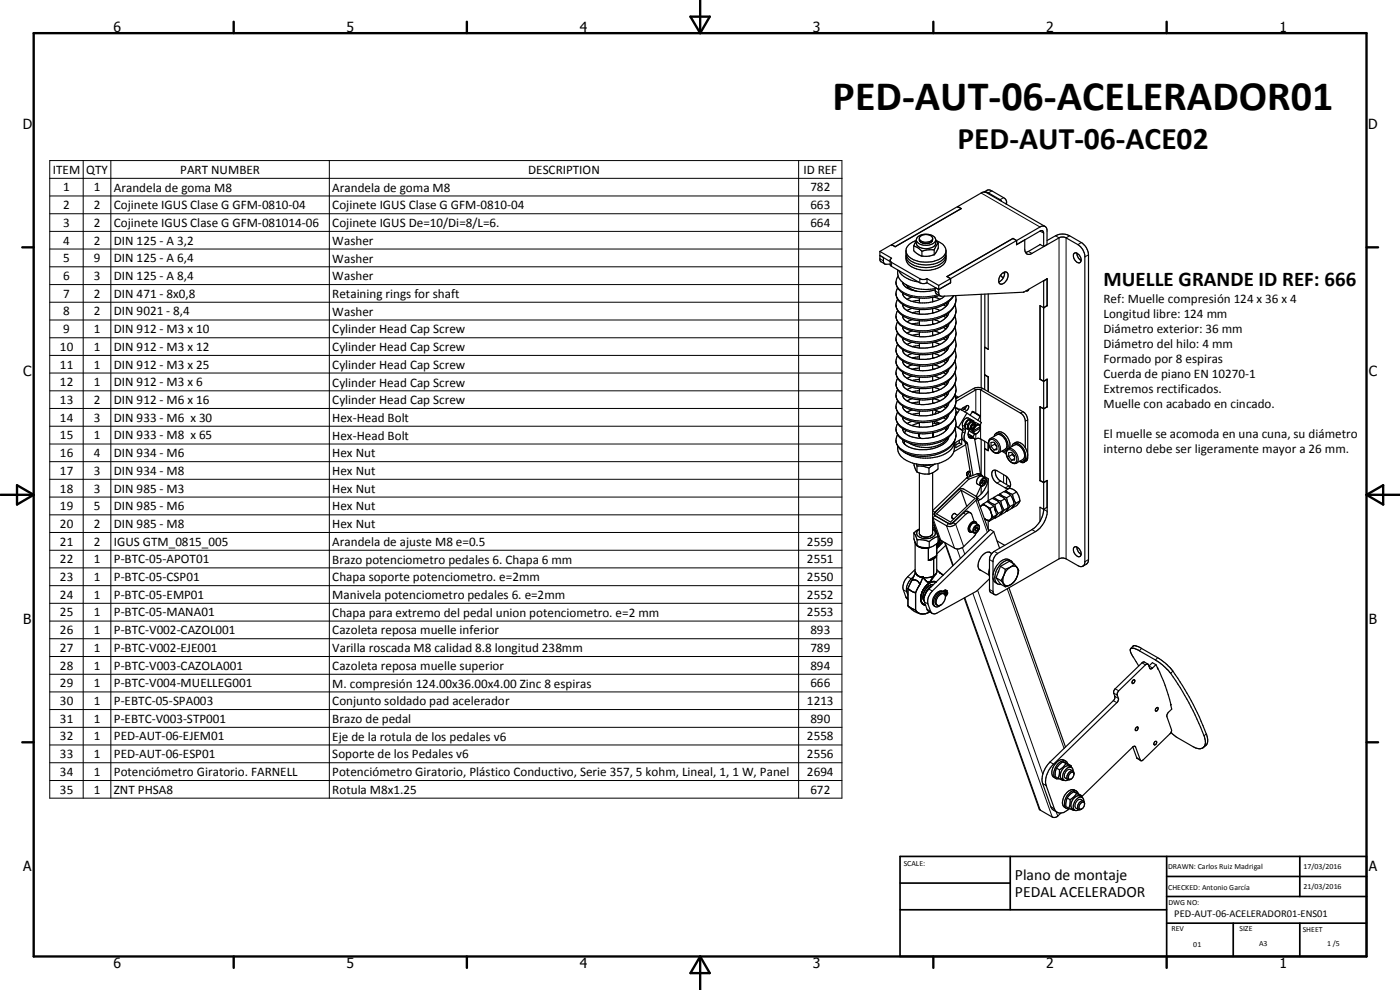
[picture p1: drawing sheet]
<svg xmlns="http://www.w3.org/2000/svg" width="420mm" height="297mm" viewBox="0 0 420 297" stroke-linecap="round" stroke-linejoin="round" font-family="sans-serif">
<g fill="none" stroke="#000" stroke-width=".35">
<path d="M295.3 57.6l1.3-.6 1.1 .3 4 2.3 .3 .7 .1 1M295.4 57.6l1.2 .3 3.5 2 .5 .5M264.1 75.4v2.7l1.4 1.1M264.1 75.4l3.5 2.1-.4 .4v1.6l.4 .4 8.7 5.1 1.1 .1 .8-.3M267.2 78.5l-3.1-1.8 1 .6v1.2l.3 .6 1.8 .1M267.2 78.3l.4 .4 8.7 5 1.1 .2 .8-.3M271.9 76.8a3.9 3.9 0 0 0 3.7 4.1 8.1 8.1 0 0 0 7.9-1.9l.4-1v-1.2M271.9 75.2a3.7 3.7 0 0 0 3.2 3.9 7.9 7.9 0 0 0 8.4-1.8l.4-.9v-1.2M271.9 76.5a3.3 3.3 0 0 0 3.1 3.4 8.2 8.2 0 0 0 8.5-1.8l.4-1v-.6M274.2 73.8l1.3 .5 1.2 1.1M274.2 73.8v1.4l1 .9 1.5 .7M275 71.9a2.07 2.07 0 0 0 2.1 2.6 3.4 3.4 0 0 0 3.7-1.3v-1.3"/>
<path d="M275 72.3l-.8 1.5M275 72.2a3.5 3.5 0 0 0-3.1 3.4 4.9 4.9 0 0 0 4.5 3 7.1 7.1 0 0 0 7.2-2.3 2.66 2.66 0 0 0-1.8-3.7l-1-.4M275.6 70.9a3.5 3.5 0 0 1 5.2 1 2.64 2.64 0 0 1-3.1 1.7 2.29 2.29 0 0 1-2.7-1.8zM276.7 75.4v1.4M279.9 71.5a1.35 1.35 0 0 1-1.5 1.6 2 2 0 0 1-2.5-1 1.84 1.84 0 0 1 2.7-1.7 1.03 1.03 0 0 1 1.1 .6 1.03 1.03 0 0 1-.3 1.3 2.64 2.64 0 0 1-3.5-.5M280.4 75v1.5M280.4 75h-2.3l-1.4 .4M280.4 76.5l-1.4 .3h-2.3M280.8 72.2l.8 .7M281.6 72.9a3.4 3.4 0 0 1-.5 2.5l-.7 1.1M281.6 72.9l-1.2 2.1M288.4 62.6l-19.7 11.4-1.1-.6"/>
<path d="M288.4 62.6l-1-.6-23.3 13.4M288.5 62.6l-1.1-.6 7.3-4.3h1l17.9 10.2M288.5 62.6l-19.9 11.4-1-.6M302.1 60.7l-.2 .5M304 71.5l-19.7 11.5M304 71.5l1.1 .7M304 71.5v.1M304 71.5l-19.8 11.5 1.1 .6M305.1 73.4l2.4-1.4v2.8a1.31 1.31 0 0 0 .7 1.4 1.31 1.31 0 0 0 1.5-.2l8.6-4.8h1.4l4.1 2.4a4.7 4.7 0 0 1 1.8 3.2v92l-.3 .8-.3 .3M305.1 72.2v1.2M305.1 73.4l7.4-4.2 .5 .1 .2 .6v4.1M305.1 72.2l-19.8 11.4"/>
<path d="M312.1 73.4l1.1 .6M312.2 73.4l-3.6 2-.8 .3M313.6 67.9l.4 .3 .2 .8v4.3l-1 .7M313.6 67.9h-1.2l-7.3 4.3M314.2 72.2l2.6-1.5a4.5 4.5 0 0 1 4.2 0l3.5 2.1a4.6 4.6 0 0 1 2.2 3.7v91.4l-.3 1.1-1.4 .9M322.4 76a1.8 1.8 0 0 1 2.1 2 .77 .77 0 0 1-.4 .8 .77 .77 0 0 1-.9-.1 2.12 2.12 0 0 1-.8-2.7zM323.2 75.9l.5 1.6 .8 .6M269.4 81a4.7 4.7 0 0 0 3.9 5 13.4 13.4 0 0 0 7.4 .6M269.4 86.4a3.8 3.8 0 0 0 2.4 5.4l2.9 .9 2.9 .2a10.7 10.7 0 0 0 8.7-4.2M269.4 89.8a3.5 3.5 0 0 0 1.9 5.1 10.9 10.9 0 0 0 4.6 1.4M269.4 93.2a3.7 3.7 0 0 0 2 5.2 13.3 13.3 0 0 0 8.9 .9M269.4 96.6a3.8 3.8 0 0 0 2.4 5.4l.8 .3a13.8 13.8 0 0 0 7.3 .5l.4-.1"/>
<path d="M269.4 99.9a3.7 3.7 0 0 0 2 5.3 12.7 12.7 0 0 0 8.9 .8M269.5 82.8a3.6 3.6 0 0 0 1.7 5.3M269.7 81.2a7.6 7.6 0 0 0 6 3.4M270.9 91.3a3.5 3.5 0 0 0 2.9 2.6M270.9 84.8l.4 .8 .9 .8M270.9 84.7v.1M270.9 87.9v.4M270.9 94.7a2.97 2.97 0 0 0 2.6 2.5h.3M270.9 98.1a3.1 3.1 0 0 0 2.9 2.5M270.9 88.3a3.4 3.4 0 0 0 2.4 2 11.5 11.5 0 0 0 10.2-1.5M271 84.8h-.1M271.2 88.1a13.4 13.4 0 0 0 10.7 .5"/>
<path d="M271.2 88.1l-.3 .2M271.2 91.5l-.3 .1M271.2 94.9l-.3 .1M271.2 98.3l-.3 .1M271.9 85.4a6.1 6.1 0 0 0 3.2 2M272.2 86.4l.6 .3a10.8 10.8 0 0 0 7 .5l.9-.2M272.6 86.1l-.4 .3M273.8 99.3l-1.6 .6M273.8 95.9l-1.6 .7M273.8 92.5l-1.6 .7M273.8 89.1l-1.6 .7M273.8 93.9l2.1 .3"/>
<path d="M274 87h-.2M275.9 89.5v1.3M275.9 92.8v1.4M275.9 96.3v1.3M275.9 99.6v1.4M275.9 90.1l-2.1 .3M275.9 93.5l-2.1 .4M275.9 96.9l-2.1 .3M278.2 83.6l3.5 2M278.2 84.8l3.5 2.1M278.2 83.6v1.2M279.9 89.2v1.4"/>
<path d="M279.9 92.6v1.3M279.9 96v1.3M279.9 99.4v1.3M279.9 90.3l.4 .2M279.9 93.7l.4 .2M279.9 97.2h.4M280.3 99.3l1.8 .6M280.3 95.9l1.8 .7M280.3 92.5l1.8 .7M280.3 89.1l1.8 .7M281.7 86.9l-1-.6 .1 1.6 1.3 .9M281.7 85.6l.1 2.7 .3 .5 .4 .1 24.7-1.2 7.1-4.1v8.1"/>
<path d="M283.2 91.5l.7 .4M283.2 94.9l.7 .4M283.2 98.3l.7 .4M283.9 91.1l.4 .4M283.9 97.8l.4 .5M283.9 94.4l.4 .5M284.3 83h.1M284.3 83l1 .6M284.3 94.9a8.6 8.6 0 0 1-5.6 2.6 11.9 11.9 0 0 1-4.7-.2l-.2-.1M284.3 91.5a9.2 9.2 0 0 1-6.6 2.8l-1.8-.1M284.8 97.2a6.5 6.5 0 0 1-5.5 3.6l-3.4 .2M284.8 93.8l-.5 1.1"/>
<path d="M284.8 90.4l-.5 1.1M285.3 83.6v1.2l-3.6 2.1M285.3 83.6l-3.6 2M286.6 91.5a5.3 5.3 0 0 1-3.1 6.6l-3.2 1.2M286.6 94.9a5.3 5.3 0 0 1-3.1 6.6l-3.2 1.2M286.6 98.3a5.4 5.4 0 0 1-3.1 6.6l-3.2 1.1M286.8 88.7a5.5 5.5 0 0 1-3.8 6.2 13.6 13.6 0 0 1-5.1 1.4h-2M294.5 88.3v28.1M295.6 88.3l-.1 24.1 1.1 .6v4.5M296.6 88.2v16.6l-1.1-.6M300.3 82.6l.8 .8M300.6 82.2a1.09 1.09 0 0 1 1.6-.5 1.09 1.09 0 0 1 .2 1.7 1.94 1.94 0 0 1-2.4 1.7 2.41 2.41 0 0 1 .6-2.9z"/>
<path d="M301.2 81.7l.3 .5M301.4 81.7l.1 .5M301.5 82.2a3 3 0 0 1-1.7 2.4M308.8 86.8l-.2 .4-.7 .1M313.1 84.2l.1 .1M313.2 92.3l-1.1-.6v22.1M313.2 84.3v60.4M314.2 83.7h.1M314.2 91.7h.1M314.2 91.7l-1 .6M314.2 83.7v8M314.2 83.7l-1 .6"/>
<path d="M314.3 91.7l-1.1 .6M269.4 103.3a3.8 3.8 0 0 0 2.4 5.5l1.2 .5a14.7 14.7 0 0 0 7.3 .2M269.4 106.7a3.4 3.4 0 0 0 1.4 4.8 12.6 12.6 0 0 0 9.5 1.3M269.4 110.1a3.7 3.7 0 0 0 2 5.3l2.1 .8 2.3 .4 3-.1 1.5-.3M269.4 113.5a3.8 3.8 0 0 0 2.4 5.4l1.2 .5a14.7 14.7 0 0 0 7.3 .2M269.4 116.9a3.7 3.7 0 0 0 2 5.2 12.5 12.5 0 0 0 8.9 .9M270.9 101.5a3.1 3.1 0 0 0 2.9 2.5M270.9 104.9a2.77 2.77 0 0 0 2.3 2.3l.6 .2M270.9 108.2a3.1 3.1 0 0 0 2.9 2.6M270.9 111.6a3.1 3.1 0 0 0 2.9 2.6M270.9 115.1a2.99 2.99 0 0 0 2.6 2.4l.3 .1M270.9 118.4a3.1 3.1 0 0 0 2.9 2.5"/>
<path d="M271.2 101.6l-.3 .2M271.2 105l-.3 .2M271.2 108.4l-.3 .2M271.2 111.8l-.3 .2M271.2 115.2l-.3 .2M271.2 118.6l-.3 .1M273.8 119.6l-1.6 .7M273.8 116.2l-1.6 .7M273.8 112.8l-1.6 .7M273.8 117.6l2.1 .4M273.8 109.5l-1.6 .6M273.8 114.2l2.1 .4"/>
<path d="M273.8 106l-1.6 .7M273.8 110.8l2.1 .4M273.8 102.7l-1.6 .6M273.8 104l2.1 .4M273.8 100.6l2.1 .4M275.9 103v1.4M275.9 106.4v1.4M275.9 109.8v1.4M275.9 113.2v1.4M275.9 116.6v1.4M275.9 119.9v1.4M275.9 100.2l-2.1 .4"/>
<path d="M275.9 103.7l-2.1 .3M275.9 107.1l-2.1 .3M275.9 110.4l-2.1 .4M275.9 113.8l-2.1 .4M275.9 117.2l-2.1 .4M279.9 102.7v1.4M279.9 106.2v1.3M279.9 109.5v1.4M279.9 112.9v1.4M279.9 116.3v1.3M279.9 119.7v1.3M279.9 103.9l.4 .1"/>
<path d="M279.9 100.5l.4 .1M279.9 117.5l.4 .1M279.9 107.3l.4 .1M279.9 110.7l.4 .1M279.9 114.1l.4 .1M280.1 119.7l-.2 .2M280.3 109.5l1.8 .6M280.3 119.6l1.8 .7M280.3 116.2l1.8 .7M280.3 112.8l1.8 .7M280.3 106l1.8 .7M280.3 102.7l1.8 .6"/>
<path d="M283.2 101.6l.7 .5M283.2 105l.7 .5M283.2 108.4l.7 .4M283.2 111.8l.7 .4M283.2 115.2l.7 .4M283.2 118.6l.7 .4M283.9 111.4l-1.7 .9-1.9 .5M283.9 114.8l-2.1 1-1.5 .4M283.9 118.2l.4 .4M283.9 114.8l.4 .4M283.9 111.4l.4 .4M283.9 108l.4 .4"/>
<path d="M283.9 104.6l.4 .4M283.9 101.2l.4 .4M284.3 118.6a9.9 9.9 0 0 1-8.4 2.7M284.3 108.4a10.1 10.1 0 0 1-8.4 2.8M284.3 111.8a9.2 9.2 0 0 1-6.6 2.8h-1.8M284.3 115.2a9.3 9.3 0 0 1-6.3 2.8h-2.1M284.3 105a9.4 9.4 0 0 1-6.3 2.8h-1.7l-2.5-.4M284.3 101.6a9.2 9.2 0 0 1-6.6 2.8h-1.8M284.8 117.5l-.5 1.1M284.8 100.5l-.5 1.1M284.8 107.3l-.5 1.1M284.8 110.7l-.5 1.1"/>
<path d="M284.8 114.1l-.5 1.1M284.8 103.9l-.5 1.1M286.6 101.6a5.3 5.3 0 0 1-3.1 6.6l-3.2 1.3M286.6 105a5.2 5.2 0 0 1-2.7 6.4M286.6 108.4a4.2 4.2 0 0 1 0 3.4M286.6 111.8a4.2 4.2 0 0 1 0 3.3M286.6 115.2a4.2 4.2 0 0 1 0 3.3M286.6 111.8a6.9 6.9 0 0 1-2.7 3M286.6 115.1a8.3 8.3 0 0 1-6.3 4.5M286.6 118.5l-1.3 2-1.4 1.1M286.6 118.6l.2 .7M286.6 118.6l1 .6"/>
<path d="M286.8 119.3v.4M286.8 119.3h.7M286.8 119.6l5.3-3 1.3-.4 1 .1 13.1 7.6 .6 .8 .3 1.3v11.4l-.3 .8-.8 .5M286.8 119.7l.1 .7M295.5 112.5v4.4M295.5 112.5l1.1 .7M295.6 104.2l1 .6M295.6 112.5h-.1M295.6 104.2h-.1M312.1 113.8l1.1 .6M312.2 113.7l1 .7M312.2 113.8h-.1"/>
<path d="M313.2 114.4l1.1-.7v8.4M313.2 114.4l1-.6v8.2M269.4 133.9a4.3 4.3 0 0 0 2.7 4.3 13.4 13.4 0 0 0 7.2 1.2M269.4 120.3a3.8 3.8 0 0 0 2.4 5.4l2.1 .7a14.5 14.5 0 0 0 6.4 0M269.4 123.7a3.8 3.8 0 0 0 2.4 5.4 13.4 13.4 0 0 0 11.7-.5M269.4 127a3.7 3.7 0 0 0 2 5.3M270.9 121.8a3 3 0 0 0 2.9 2.5M270.9 125.2a3.6 3.6 0 0 0 3.5 2.7l1.5 .2M270.9 128.6a3.5 3.5 0 0 0 2.9 2.5 11.2 11.2 0 0 0 10.2-2l.3-.4M270.9 132l.1 .6 .6 .7M271.2 122l-.3 .1M271.2 125.3l-.3 .2"/>
<path d="M271.2 128.7l-.3 .2M271.4 132.2l.2 1.1M271.9 129.1l-.4 .8M273.8 126.4l-1.6 .6M273.8 123l-1.6 .7M273.8 124.3l2.1 .4M273.8 120.9l2.1 .4M274.3 139.1l.2 1.2 .7 1.3M275 139.2l.2 .6M275.2 139.8v1.8M275.2 139.8l1.8 .1 1.8 .6M275.7 130.1v.8l.8 .7"/>
<path d="M275.9 123.4v1.3M275.9 126.7v1.4M275.9 130.1v1M275.9 127l-2.3 .7M275.9 120.6l-2.1 .3M275.9 124l-2.1 .3M276.8 139.4l2.1 .2M278.9 139.5v.1M279.3 139.4l-.4 .2M279.9 123.1v1.4M279.9 126.5v1.3M279.9 129.9v1.2"/>
<path d="M279.9 129.9l.3 .6-.3 .6M279.9 127l1.5 .4M279.9 120.9h.4M279.9 124.2l.4 .1M279.9 131.1l-.1 .1M280.3 126.4l1.8 .6M280.3 123l1.8 .7M280.5 126.4v.7M280.6 139.2l-1.8 1.3M281.1 123.2l-.5 1M281.2 126.7v.6M281.3 127.4l-2.3 .6-3.1 .1"/>
<path d="M281.5 139.1v1.6l-1.3 1-1.4 .5M281.6 123.9l-2.6 .7-3.1 .1M281.7 126.9l-.1 .4 .4-.3M281.9 123.6l-.2 .3M283.2 122l.7 .4M283.2 125.3l.7 .5M283.5 128.6l.4 .6M283.9 121.6l-1.7 .8-1.9 .6M283.9 128.3l-.4 .3M283.9 129.1h.1M283.9 128.3l.4 .4M283.9 124.9l.4 .4"/>
<path d="M283.9 121.5l.4 .5M284.2 131.6a8 8 0 0 1-8.2 2.5l-1.7-.5-1.3-.6M284.3 122l-.6 .3M284.3 125.3l-1.1 1.1-1.9 1M284.3 122l-1.3 1.2-1.4 .7M284.4 131.4v.6M284.8 120.9l-.5 1.1M284.8 131.1l-.2 .5a8.6 8.6 0 0 1-6.6 3.3l-3.6-.2-1.7-.6-1.1-.8M284.8 124.2l-.5 1.1M284.8 127.6l-.5 1.1M286.4 132.5a5.1 5.1 0 0 1-3.9 4.2 13 13 0 0 1-11.5-1.3M286.4 132.6v2a4.9 4.9 0 0 1-3.8 4.1l-3.3 .7"/>
<path d="M286.6 128.7a5.3 5.3 0 0 1-3.1 6.6 13.8 13.8 0 0 1-9.6 1.3 5.3 5.3 0 0 1-5-4.6l.5-1.6M286.6 122a5.1 5.1 0 0 1-2.7 6.3M286.6 125.3l.3 1.5-.1 1.1M286.7 122.5h.5l.5 .4M286.8 128.1l-.1 1.1M286.8 127.9a8 8 0 0 1-6.9 5.4 12.2 12.2 0 0 1-8.5-1M286.8 132.7l1.8-1v1.6l-1.8 1zM286.8 127.8l.8 .5M286.8 127.9l2.2 1.4M286.9 120.4l6-3.4 1-.2 12.6 7.3 .9 1 .3 1.3v8M286.9 120.4a7 7 0 0 1-5.6 5.7l-1 .3M286.9 123.7h.5"/>
<path d="M287 122.5l.9 .5M287.6 128.3l1.4 .9M287.9 132.1v.8M287.9 132.9l.7 .4M287.9 132.9l-1.1 .6M288.5 123a2.43 2.43 0 0 1 1.6-1.2h.5v.7l-.3 .6-.8 .5M288.9 129.3a2.19 2.19 0 0 0 1 3.3M289.3 122.2v.6M289.4 132.2l.3 .7 1.7 10M289.8 133.4l-3.5 2.1M289.8 127.1v.2a1.13 1.13 0 0 0 .4 1.4M289.8 127.1l.5 .3"/>
<path d="M290 121.8l-.5 .9-.8 .4M290.2 124l4.3 2.8-.4 .8M290.2 124l-2.1-1.3-1.4 2.3M290.2 124l-2.6 4.3M290.2 128.7l1 .1M290.3 127.4l-.1 1.3M290.5 130.3l1.5 .8M290.6 130.2a1.09 1.09 0 0 0 .3 1.1 1.09 1.09 0 0 0 1.2 .1l.5 .6 1.7 10.4M290.6 130.2l1.4 .9M290.7 131.1l.7-.1 .9 .5M290.8 125.9l1.5 .5M290.8 125.9l-1 1.2"/>
<path d="M290.8 125.9l.5 .3M291 128.9l-.4 1.3M291.2 124.6l.7-1.2 2.3 1.4-.8 1.3M291.2 129.5l1.1 .7M291.3 126.2l1 .2M291.3 126.2l-1 1.2M291.3 125.9l-.8-.5a2.12 2.12 0 0 0-1.5 3.1l-.1 .8M291.5 126a1.3 1.3 0 0 0-1.9 1.2l-.1 .3a6.6 6.6 0 0 1-.2 3.5 2.46 2.46 0 0 0 1.1 2.1l1.6 9.5M291.7 127.7l.4-.3a.58 .58 0 0 1 .2 .7 .58 .58 0 0 1-.7 .3zM291.7 129.5l.3 .1M291.7 127.6a.41 .41 0 0 1 .6-.3 .41 .41 0 0 1 .2 .6l-.5 .7-.4 .1-.1-.4zM292 129.6h.2"/>
<path d="M292 129.2h.2M292 129.2l-.3-.1v.4M292 129.6l.6 .6M292 128.4l-.1 .1M292.1 128.8l-.1 .4M292.2 129.6l.4 .6 .6-.2M292.2 129.2l-.5 .3M292.3 126.4v.4M292.4 128.5l-.2 .7M292.5 128.4l-.4 .4M292.5 130.2l-.5 .9M292.6 131.9a1.44 1.44 0 0 1 1.7-.2l2.4 1.4"/>
<path d="M292.6 127l-.6-.3a1.31 1.31 0 0 0-1.1 2l.5 .2M292.8 127.8a.6 .6 0 0 0-.3-.9 .6 .6 0 0 0-.8 .4 1.09 1.09 0 0 0-.2 1.7l.6-.2M292.8 127.8l-.3 .6M292.9 126.8l1 .6M292.9 130.2h-.3M293.2 130l-.2 .1M294 128.2l.2 .2M294.1 127.6l.1 .4M294.1 127.6l-.5-.3-.8 .5M294.2 127.8l-.2-.2h-.6l-.8 .6M294.2 127.9v.1M294.2 128.4l-2 1.2"/>
<path d="M294.2 128l-2 1.2M294.2 128.4l-.2 .8-.8 .8M294.5 131.8v10.7M295.5 132.4v2.1l1.1 .7M295.5 134.7v8.3l1.1 .6v6.6M295.6 134.6l-.1 .1M296.6 133v2.3l-1.1-.6M297.1 131.7l2.1-1.2a2.65 2.65 0 0 1 2.9 2.6l-.1 1.4-2.2 1.4a2.03 2.03 0 0 1-2.5-1.2l-.6-1.7v-.8zM297.4 133.9v-1.1l.9-.1 .9 1.1v1.1l-.9 .1M297.4 133.9l.9 1.1M298.5 133.3l.7 .8M298.5 133.3l-1.1 .6"/>
<path d="M298.5 133v.3M298.9 130a2.54 2.54 0 0 1 3 1.7 3.8 3.8 0 0 1 .4 3.1M298.9 130l-.5 .9M298.9 130a2.34 2.34 0 0 1 3.5 1.3l.7 1.5-.2 1.6M299.2 134.5l-.9 .5M300.7 135.4l1.3 .7M302.1 135.1l-.7 .3-.5-.1M302.2 135l-.2 .2M302.3 134.8l2.2-1.3a2.61 2.61 0 0 1 2.9 2.3 1.79 1.79 0 0 1-.4 2l-1.9 1.1a1.55 1.55 0 0 1-1.8-.3 2.84 2.84 0 0 1-1-3.8zM302.7 137v-1.2l.9-.1 .9 1.1v1.2l-.9 .1M302.7 137l.9 1.1M303.6 134a1.45 1.45 0 0 1 1.3-1.1 1.45 1.45 0 0 1 1.5 .8 3.4 3.4 0 0 1 1 4.5l-.7 .2-.6-.1"/>
<path d="M303.8 136.4l.7 .8M303.8 136.4l-1.1 .6M303.9 136l-.1 .4M304.2 133.1a2.15 2.15 0 0 1 3.3 .9 2.83 2.83 0 0 1 .3 4l-.6 .3M304.5 137.6l-.9 .5M306 138.4l.7 .4 .6-.1M307.7 138l-.4 .7M312.1 122v22.2M312.2 122.1h.1M312.2 122.1l1 .6M314.2 122l.1 .1M314.2 122l-1 .6"/>
<path d="M314.3 122.1l-1.1 .6M274.3 159.9l.9 2.1M274.3 159.9v1.8l.3 1M275.2 141.6l2.2 .6h1.4M275.9 158.8a1.28 1.28 0 0 0-.8 1.4 1.28 1.28 0 0 0 1.1 1.1 3.5 3.5 0 0 0 4.5-1l-.1-.9-.7-.6M275.9 141.9v18.3a2.47 2.47 0 0 0 4 0v-.2M275.9 158.7l-1.6 1.2M278.8 140.5v1.7M279.9 156.2l2 5.5M279.9 155.4h.1M279.9 141.9v18.1M279.9 158.2l.5 .3"/>
<path d="M279.9 158.7l.9 .6 .7 1.7M279.9 155.4l4.1 2.3a2.32 2.32 0 0 0 2.8-.4l3-3a1.05 1.05 0 0 1 1.8 0l.7 2.1M280.1 156.7l-.2 .1M280.4 157.4l-.5 .4M280.4 157.6v1.2M280.5 154.5l.1 .2M280.8 153.6l7.2-6.9h1.2l3.9 2.4-.2 1-7.2 6.9h-1.2l-3.6-2.1-.4-.5zM281 154.2l7.4-7.1 4.2 2.4-7.3 7.1zM285.7 155.4l.6 .3M286.5 154.1l.9 .5M286.7 154.2l-.1-.1a.86 .86 0 0 0-.8 .5 .86 .86 0 0 0 .2 .9M288.4 147.1l1.7 4.8"/>
<path d="M290.1 143.4l.7 .4M290.1 143.4l-10.2 9.8M290.1 142.1v.6l.3 .1M290.1 142l.6-.6 .5 .1-.7 .9v.8M290.6 141.5l-.5 .4v.3M290.8 143.8l-10.2 9.9-.3 .6 .3 .4M291.2 142.3h.1M291.2 142.3l-.3 .7M291.3 153.9l-.7-.4h-.8l-3.7 3.3-.8 .4-.6-.1-4.1-2.4M292.3 156.4a2.21 2.21 0 0 0-1.4 3.2h.2M292.3 156.4l.4 .1M292.7 159l.4 .3"/>
<path d="M292.7 159h-.1M293 159.8l-.8 1.3-3 2.9a2.32 2.32 0 0 1-2.7 .5l-4.4-2.5M293 158.2l.1 .2M293.1 158.4l.4 .2M293.1 158.4l-.4 .6M293.1 149.2l3.6 10.1M293.2 157.2a.87 .87 0 0 0-.8-.7 .87 .87 0 0 0-.9 .6 1.54 1.54 0 0 0-.1 2.6l.4-.1M293.5 158.6l-.1-.5-.5 .1-.3 .7 .1 .4h.4M293.5 158.6l-.4 .7M294.4 145.8l-1.4 3.1M294.4 151.8l-.2 .3M294.4 145.8l-1-.6a1.57 1.57 0 0 1 1.3-2.3l1 .5a1.55 1.55 0 0 1-1.2 2.4"/>
<path d="M294.4 145.8h.1M294.5 145.8v2.4M294.6 151.7l-.2 .1M294.6 151.7h1.2M294.7 142.6h-.7l-3.2 1.2M294.7 142.6l-1.3-.5-3.3 1.3M294.7 142.6l.4 .4M294.9 144.8l.4 .2M294.9 144.8l-.3 .1M295.2 151.1l1.1 1M295.2 151.1l-.6 .6M295.2 151.1l1-.6 2.1 1.4"/>
<path d="M295.4 155.6l.3 .1M295.4 155.5l.2 .2M295.6 144.4l-.3 .6M295.6 144.4l-.3-.4-.5 .3-.2 .6 .2 .4 .5-.3M295.6 144.4l-.4-.3-.3 .7M295.7 155.7l1.2 .7M295.8 151.7l.2 .2M296.3 152.1l.9 .4M296.3 152.1l.7 .8 .5 1M296.5 150.2l.9 .7 1.2 .5M296.5 150.2l-.2 .3M296.5 150.2l1.3-.7 1.4 .7 .6 .5"/>
<path d="M296.6 147.4l-1.3 1.7-1.8 1.2M296.6 156.3v2.5M296.6 143.8a8.2 8.2 0 0 1-3.4 5.5M297.2 152.5l.3 1.4M297.5 153.9l.1 .7-.1 1.1M297.5 155.7l-.6 .7M297.5 153.9l.6 1.2M297.5 155.7a1.13 1.13 0 0 1-1.8 0M297.9 141.3l1.1-.2 2.7 1.6a2.91 2.91 0 0 1 1.3 3.6l-.6 .3-.7-.2-2.5-1.5a3 3 0 0 1-1.3-3.6zM298.1 155.1l-.6 .6M298.2 159.5l-18.4 17.8a4.2 4.2 0 0 0-1.3 3.9l.8 2.2a1.22 1.22 0 0 0 1.9 .5l11.9-6.6 3.9-3.6M298.2 159.5l-1-.6-18.4 17.8a4.4 4.4 0 0 0-1.4 3.9l.9 2.4 1.5 1"/>
<path d="M298.2 159.5l1.8 5M298.3 155.4l.3 .1M298.3 151.9l-1.1 .6M298.3 151.9l.8 2.6M298.3 149.2l1.1 .8 .9 .4M298.3 149.2l1.2-.7 1.4 .6 .7 .6M298.3 149.2l-.3 .4M298.6 152.7l.1 .5M298.6 151.4l.3 1.4 .7 1.3M298.6 152.9l.1 .3M298.7 153.2l.1 .2M298.8 141.1a3.1 3.1 0 0 0 1.5 3.2l2.9 1.7"/>
<path d="M299.1 154.5l-1.1 1.2-1.1 .7M299.1 154.5l-1 .6M299.6 154.1l-1 1.4M299.8 150.7l.8 1.5 .2 1.1M299.8 150.7l-1.2 .7M300 148.2l1.3-.7 .9 .3 1.1 .8M300 148.2l2.1 1.2M300 148.2l-.2 .4M300.1 154.4l.2 .1M300.3 150.4l.4 1.4 .7 1.2M300.8 153.3l-1 1.5-1.2 .7M300.8 153.3l-1.2 .8"/>
<path d="M301.4 153l-1.1 1.5M301.6 149.7l.7 1.5 .3 1.1M301.6 149.7l-1.3 .7M301.8 147.2l.7 .5 1.4 .6M301.8 147.2l-.3 .4M301.8 147.2l1.3-.7 1.1 .4 .9 .7M301.9 153.4l.2 .1M302.1 143v2.4M302.1 149.4l.2 1.1 .8 1.5M302.6 152.3l-1 1.5-1.3 .7M302.6 152.3l-1.2 .7M303.1 152l-1 1.5"/>
<path d="M303.3 148.6l.8 1.6 .2 1.1M303.3 148.6l-1.2 .8M303.7 152.4h.2M303.9 148.3l.2 1.1 .8 1.6M304.3 151.3l-.2 .5a3.6 3.6 0 0 1-2 1.7M304.3 151.3l-1.2 .7M304.9 151l-1 1.4M305.1 147.6l.7 1.2 .3 1.5M305.1 147.6l-1.2 .7M306.1 150.3l-1.2 .7M306.1 150.3l-1 1.4-1.2 .7M312.1 144.2l1.1 .6"/>
<path d="M312.2 144.1l1 .6M312.2 144.2h-.1M313.2 144.7l1.1-.6v9.7a7.8 7.8 0 0 1-3.5 5.7l-11.4 6.5a3.6 3.6 0 0 0-1.4 2.2v4.3M313.2 153.2a7.8 7.8 0 0 1-3.5 5.7l-11.3 6.5-.9 1-.5 1.5v9.2l.2 .6 1.2 .7M313.2 144.8v8.6M314.2 144.2h.1M314.2 144.2v8l-1 .6-1.1-.6v4.2M314.2 144.2l-1 .6M272.5 176.6l2.3 1.3M272.5 176.6v5.1M273.8 174a1.92 1.92 0 0 1 2.3 1.3M273.8 174l-1.3 2.6"/>
<path d="M274.3 172.9a4.5 4.5 0 0 0-1.8 5.7M274.6 170.9l-2.2 2.2a4.1 4.1 0 0 0-1.3 3.9l.8 2.3 .6 .5M274.6 162.7l.6 1M274.6 162.7l.1 9.1M274.8 177.9v5.1M274.9 172.2l-.1-.5-1 2.3M274.9 172.2l.8 .7M274.9 172.2l.3 .3M274.9 172.2l.2 .2M275.2 162h1.9l1.8 .5M275.2 163.7a6.6 6.6 0 0 0 3.7 .6M275.2 162v1.7"/>
<path d="M275.3 163.7a4.2 4.2 0 0 0 3.3 .8M275.3 172.6l.4 .3M275.3 172.6l1.4 .6M275.7 172.9l1 .3M276.1 175.3l-1.3 2.6M276.2 173.1l.5 .1M276.3 180l.2 .6 .5 .7M276.3 179.2v.8M276.3 180l.1 .3M276.3 179.7l.2 .8M276.3 179.5l.1 .4M276.3 179.5h.1"/>
<path d="M276.4 178.8l-.1 .4M276.4 178.7l-.1 .8M276.5 178.5l-.2 .8M276.6 177.9l.2-.4-.5 1.7M277 179.2h.4M277 179.2l.1 .7M277 178.9v.4M277 179.5l.4 .8-.3-.4M277 177l-.6 1.7M277.1 173l-.4 .2M277.1 173v.3M277.1 173.3l1.2 1.3h.7"/>
<path d="M277.1 173l-1 2.3M277.2 176.8l-.8 1.9M277.5 176.3l-.5 .7M277.6 177.2l-.6 2M278 176.5l-.9 1.6-.1 .7M278.1 175.6l.3-.3-1.4 1.8M278.1 175.6l-.7 .8M278.6 164.5v3.6M278.7 175l-.5 .5M278.9 162.5v1.8M279 164.3l-.4 .2M279.3 175.5l-.8 .5-.8 1"/>
<path d="M279.3 175.5l-1.1 .7M279.4 168l-.8 .1M279.6 175.9a4 4 0 0 0-2 2.7M279.8 174.5l-1.1 .5M280 174.5l-1 .4-1 .8M280 174.5h.3M280 174.5l-1.2 .5M280.1 167.7l-1.5 .4M280.1 174.5l.9 .1M280.2 175.4l-.9 .1M280.2 172.8l-1.4 .5h-1.7M280.2 172.8l-1.2 1.8"/>
<path d="M280.2 174.5l-1.2 .3M280.3 172.7h.1M280.3 174.5l.5 .2zM280.4 174.5l.6 .1M280.6 167.4l-1 .5M280.9 172.2l-1.9 2.4M280.9 172.2l-.7 .6M280.9 174.6h.1M281.1 166.8l-.9 .8v5.2M281.1 163.2v3.6M281.1 166.8l-.3 .4M281.1 166.8l-2.5 1.3"/>
<path d="M281.1 170.9l.9 1 1 .7M281.1 163.1v8.6l-.2 .5M281.2 163.1l-1.3 .9-1 .3M281.4 160.4v.2M281.4 162.9v1.4M281.5 161l-1 .3-1.6 1.2M281.5 161v1.8l-.3 .3M281.6 171.4l1.4 1.1M281.9 161.7l.1 .1M281.9 161.7l-.4 1.4 .1 1M282 161.8l-.2 2.2M282 161.8l.1 .2"/>
<path d="M282.1 162l-.2 1.8M282.5 162.2l-.2 1.3M282.7 162.3l-.1 .9M283.2 162.6l-2.1 2M283.2 177.6a1.87 1.87 0 0 0-2.8 1.1 2.3 2.3 0 0 0 .2 3.3M283.3 178.2a1.95 1.95 0 0 0-2.6 1.9v1l.6 .5M283.4 178.2a2.22 2.22 0 0 0-2.5 2.5l.1 .5a1.16 1.16 0 0 0 2-.3 2.39 2.39 0 0 0 .5-2.5M283.4 178.2l.1 .2M283.5 162.8l2.5 7M283.6 178.5h.1M283.7 177.6l.2 .1M283.7 177.6l-.3 .6"/>
<path d="M283.8 163.7l-2.7 2.5M283.8 177.9l-.3 .5M283.8 177.9l.2 .2M283.8 177.6l.1 .1M284 178.1l-.1 .4-.4-.1M284.2 177.2l-.5-.2-.7 .5M284.2 177.2h-.4l-.5 .4a2.51 2.51 0 0 0-3 2.2 1.41 1.41 0 0 0 1.1 2.3l1.1-.7M284.2 177.2l-.3 .5M284.4 177.7l-.1 .6-.6 .7M284.4 177.7l-.3-.1-.3 .3M284.4 177.7l-.4 .4M289.4 179.5l22.5 63.2 4.1 2.5h1l1.4-1.2"/>
<path d="M293.9 170.9l2.9 1.7M296.9 165.7l.7 .4M297 170.6l-.3 1.1 .3 1.2M297.5 166a2.1 2.1 0 0 0-3 1 3.3 3.3 0 0 0-.5 4l.5 .2M298 173.6l.1 .3a1.88 1.88 0 0 0 1.3 1.3M298.9 173.4l1.4 1.9 1.4 .8M298.9 173.4l1.5 .8M299.2 162.3l2.3 1.3M299.8 171.3l-.3 .4M300.3 169.9l1.4 .9M300.3 169.9l-1.4 3.5M300.4 174.2l.9 1.1"/>
<path d="M301.3 172.6l-.4 1.5 .4 1.2M301.3 175.3l.4 .8M301.3 172.6l-.9 1.6M301.7 170.8l-.4 1.8M302.8 176.4l17 47.8M303.3 170.1l-1.2 1.1-.8 1.4M303.3 170.1l-1.6 .7M303.3 175.4l-1.6 .7M303.4 168.3a2.33 2.33 0 0 0-3.4 .4 6.2 6.2 0 0 0-2 4.9M303.6 170l.8-.2 .7 .3M303.6 170l-.3 .1M303.9 175a1.6 1.6 0 0 1-2.6 .3"/>
<path d="M304 169.1a1.74 1.74 0 0 0-2.9-.4 5.6 5.6 0 0 0-2.4 5.7l.6 .7 1.1 .2M304.4 169.2l.7 .9M304.4 169.2l-.8 .8M304.4 169.2l-1.5-.8-2.6 1.5M305.1 170.1l.3 .5M305.1 173.4l-1.2 1.6M305.3 173l-.2 .4M305.4 170.6l.1 .1a1.11 1.11 0 0 1 0 1.4l-.2 .9M305.4 170.6l.2 .8-.3 1.6M322.4 164.2a1.68 1.68 0 0 1 2 1.7 .87 .87 0 0 1-.5 1.1 .87 .87 0 0 1-1.1-.6 1.83 1.83 0 0 1-.4-2.2zM323.2 164.1a2.32 2.32 0 0 0 1.3 2.2M325 169.9l-1 .1-4.3-2.4h-1.7l-18.6 10.7a.86 .86 0 0 1-1.4-.5v-4.3"/>
<path d="M272.5 181.7l1 .8 1.3 .5M272.5 181.7l1.6 1.6 2.2 .8M274.8 183a2.82 2.82 0 0 0 4.2 .6M276.4 180l.2 .7M276.5 180.6l.1 .3M276.6 180.6l.6 .7M276.8 180.9l.4 .4M277 181.3l.8 .3M277 181.4l.7 .1M277.2 181.3l.5 .1M339.3 194.6l1-.9 1.4 .4 6 3.4a18.8 18.8 0 0 1 6.4 7.1 77.9 77.9 0 0 1 8.1 16.3 2.7 2.7 0 0 1-.3 2.8l-.9 .6M341.7 199.8l-1.9-3.1a1.72 1.72 0 0 1-.3-2.2l1 .1 1.2 .5 5.9 3.4a18.4 18.4 0 0 1 5.9 6.8l.7 1.1a94.7 94.7 0 0 1 7.3 14.7 2.71 2.71 0 0 1-.7 3.4l-.9 .2-1.1-.3-5.5-3.1-1.9-1.5"/>
<path d="M344.5 199.3l.8 1.4 .5-.1 1.1-1.2M344.5 199.3l-.7 .2-8.1 7.8-.4 .9 .4 1.5-.3 1-19.2 18.6a7.1 7.1 0 0 0-2.2 6.4l2.6 7.3 .5 .7 1.2 .3M344.5 199.3l-1.1-.7-.6 .2-8.1 7.9-.5 .7 .4 1.5-.3 1.2-19.2 18.5a7 7 0 0 0-2.2 6.5l2.5 7a2.74 2.74 0 0 0 1.9 1.6M346.9 199.4l-1-.6-1.1 1.1M346.9 199.4a50.7 50.7 0 0 1 4.5 12M339.9 204.3l.4-.3a.6 .6 0 0 1 .2 .7 .6 .6 0 0 1-.7 .3zM341 218.3a.35 .35 0 0 1 .5-.1 .35 .35 0 0 1 0 .5l-.3 .5a.45 .45 0 0 1-.6-.4 .45 .45 0 0 1 .4-.5zM347 212.4l.4-.1a.61 .61 0 0 1 .1 .7 .61 .61 0 0 1-.8 .2zM351.4 211.5l.3 1.3-1.1 .9-.4 1 1.4 4.4-.2 .7-8.3 8.2-.8 .2M316.8 233.6h1M317.1 230.5l-.3 .9-.1 1.6 .9 .5M317.1 230.5l.9 .5"/>
<path d="M317.6 233.5l.2 .1M317.8 233.6l1.3 .6 .2-.1M318 231l-.1 1.6-.3 .9M319 228.6l-1.1 .8-.8 1.1M319 228.6l2.4 1.1M319 228.6l.9 .5M319.7 233.5l.8 .4M319.9 228.4a2.04 2.04 0 0 0-3.3 .9 2.85 2.85 0 0 0-.3 3.9l.6 .4M319.9 229.1l1.5 .6M319.9 229.1l-.8 1-1.1 .9M320.3 239.4l-.4 1.5v1.1l.8 .5M320.3 239.4l.8 .5"/>
<path d="M320.4 229.2a1.4 1.4 0 0 0-1.2-1 1.4 1.4 0 0 0-1.3 .7 4.2 4.2 0 0 0-1.4 4.3l.3 .4M321.1 239.9v1.4l-.4 1.2M321.2 231.9a.68 .68 0 0 1 1 0 1.58 1.58 0 0 1-1.2 1.9 1.23 1.23 0 0 1 .2-1.9zM321.2 230.9l.8 .4M321.4 229.7l.1 .5M321.5 233.7l-.5 .3-.5-.1M321.6 230.3a2 2 0 0 0-3.2 1.3 1.58 1.58 0 0 0 1 2.5M322 231.3a1.75 1.75 0 0 0-1.5 2.6M322 231.3l.3 1M322 231.4a1.01 1.01 0 0 0-.5-1.2 1.01 1.01 0 0 0-1.3 .3 2.75 2.75 0 0 0-1 3.5l.6 .2 .7-.2M322.2 237.5l-.9 .7-1 1.2M322.2 237.5l2.4 1.3"/>
<path d="M322.2 237.5l.9 .5M323 237.4a2.07 2.07 0 0 0-3.2 .9 3.6 3.6 0 0 0-.7 3.6l1 .7M323.1 238l1.5 .8M323.1 238l-.8 1.1-1.2 .8M323.6 238.2a1.39 1.39 0 0 0-1.1-1 1.39 1.39 0 0 0-1.4 .6 3.3 3.3 0 0 0-1.1 4.7l1 .1M324.4 239.9l.8 .4M324.6 239.2a2.72 2.72 0 0 0-2.2 3.8l.6 .2 .8-.2M324.6 239.2l.2 .1M324.6 238.8v.4M324.8 239.3a1.75 1.75 0 0 0-2.9 .6 1.85 1.85 0 0 0 .6 3.2M324.8 239.3l.4 1M340 224.1l1.2 3.4 1.1 .7"/>
<path d="M342.3 228.2l-1.5-4.2h-.7l-15.5 15M346.6 222.5a.35 .35 0 0 1 .5 0 .35 .35 0 0 1-.1 .6l-.4 .4-.3-.1zM320.7 242.5l.3 .1M320.9 242.7l-1.5 1-1.1 .3M321 242.6l1.5 .4M322.9 242.5l.8 .4M324.6 242.7l-.5 .3-.4-.1M325.2 240.3a1.75 1.75 0 0 1-.6 2.4M325.2 240.3a1.72 1.72 0 0 0-1.5 2.6M325.5 241l-.2-.3a1.32 1.32 0 0 0-1.2 .7 1.32 1.32 0 0 0 0 1.4l.5-.1"/>
<circle cx="292.5" cy="158.4" r="1.49"/>
</g>
<g fill="none" stroke="#000" stroke-width=".3">
<path d="M14.9 48.2h237.8v191.3h-237.8zM14.9 53.5h237.8M14.9 58.8h237.8M25 48.2v191.3M33.3 48.2v191.3M98.8 48.2v191.3M239.7 48.2v191.3M294.5 57.9l17.6 10.2M297.7 57.3l-1.1 .6M301.2 59.3l-1.1 .6v.3M14.9 64.1h237.8M14.9 69.4h237.8"/>
<path d="M14.9 74.7h237.8M264.1 77.6l1 .7M267.6 78.7v1.2M275.9 71.9a2.37 2.37 0 0 0 3.9 .4l.1-.4M308.6 75.4l1.1 .6M312.1 69.3l1.1 .6M316.8 70.7l1 .7v96.3M321 70.7l-1.1 .7v96.3M324.5 72.8l-1 .6M326.7 76.5l-1.1 .6M14.9 80.1h237.8M14.9 85.4h237.8"/>
<path d="M14.9 90.7h237.8M14.9 96h237.8M268.9 88.1a5.2 5.2 0 0 0 4.3 3.9l2.8 .5h1.9a11.1 11.1 0 0 0 8.3-3.8M268.9 84.7a4.5 4.5 0 0 0 3.6 3.6 14.6 14.6 0 0 0 9 .1M276 83.6v1.2M280.7 87.2l1 .7M286.9 89.8a5.7 5.7 0 0 1-3.6 4.6 14.1 14.1 0 0 1-12.3 0 3.6 3.6 0 0 1-2.1-2.9M286.9 93.2v.3a5 5 0 0 1-2.6 3.8 14 14 0 0 1-6.4 1.9l-3-.1a7.7 7.7 0 0 1-5.8-3.3l-.2-.9M286.9 96.6v.2a5.6 5.6 0 0 1-3.6 4.4l-3.6 1.2-3.6 .2a8 8 0 0 1-7-3.4l-.2-.9M286.9 99.9a6.4 6.4 0 0 1-5.1 5.3 14.6 14.6 0 0 1-8.9 .2 5.1 5.1 0 0 1-4-3.8M301.2 83.2l-.2 .1M14.9 101.3h237.8"/>
<path d="M14.9 106.6h237.8M14.9 111.9h237.8M14.9 117.3h237.8M286.9 103.3v.3a5 5 0 0 1-2.6 3.8 14 14 0 0 1-6.4 2l-3-.1a7.4 7.4 0 0 1-5.8-3.4l-.2-.9M286.9 106.7a6.5 6.5 0 0 1-5.1 5.3l-3.9 .8-3-.2a8.8 8.8 0 0 1-5.3-2.4l-.5-.9-.2-.9M286.9 110.1a6.6 6.6 0 0 1-5.1 5.3 13.2 13.2 0 0 1-11.6-1.2l-.9-1-.4-1.4M286.9 113.5v.3a6.4 6.4 0 0 1-4.8 4.9l-2.9 .7h-4.3a8.2 8.2 0 0 1-5.3-2.4l-.5-.9-.2-.9M286.9 116.9a6.4 6.4 0 0 1-5.1 5.3 12.8 12.8 0 0 1-11.9-1.4l-.8-1.3-.2-.9M292.1 116.6l.8 .4v7M295 116.6l-.7 .4v9.6M14.9 122.6h237.8M14.9 127.9h237.8"/>
<path d="M14.9 133.2h237.8M14.9 138.5h237.8M286.6 128.9h.2M286.9 130.4v.3a6.6 6.6 0 0 1-5.1 5.1 12.9 12.9 0 0 1-11.9-1.5l-.8-1.2-.2-1M286.9 120.3a6.6 6.6 0 0 1-5.1 5.3 15.8 15.8 0 0 1-8.1 .4 5.4 5.4 0 0 1-4.8-4M286.9 123.7a6.7 6.7 0 0 1-5.6 5.4l-2.1 .5-3.1 .1a8 8 0 0 1-7-3.4l-.2-1M286.9 127a6.6 6.6 0 0 1-5.1 5.4 13.2 13.2 0 0 1-11.9-1.5l-.8-1.2-.2-1M287.4 123.7l-.5 .1M288.8 129.6l.7 .4M288.8 127.6l.7 .4M289 128.5l.7 .4M289.4 122.8l.7 .4"/>
<path d="M289.7 132.9l.7 .4M290.9 128.9l.3 .6M291 131.1l.7 .3M291.8 123.5h.1M291.8 123.5l2.4 1.5M292.3 126.7l.6 .1M292.4 127.7v-.1a.57 .57 0 0 0-.8 .1 .57 .57 0 0 0 .2 .8h.1M292.9 130.2v1.5M294.3 127.3v4.4M297.1 132a1.94 1.94 0 0 1 2.4 1.5 1.42 1.42 0 0 1-.6 2.3 2.96 2.96 0 0 1-1.9-3.6zM297.3 131.6a1.75 1.75 0 0 1 1.9 .6 3.2 3.2 0 0 1 .9 3.4l-.3 .3M302.4 135.1a2.04 2.04 0 0 1 2.6 1.7 1.38 1.38 0 0 1-.8 2.1 2.84 2.84 0 0 1-1.8-3.8z"/>
<path d="M302.6 134.6a2.64 2.64 0 0 1 2.9 2.6v1.2l-.4 .5M307 123.5l-.7 .5M308.4 126l-.7 .4M308.4 137.4l-.2 .1M14.9 143.8h237.8M14.9 149.1h237.8M14.9 154.5h237.8M14.9 159.8h237.8M279.9 153.3l.7 .5M280.4 158.3l.3 .2M280.6 154.7l-.7 .7 2.5 6.7M284.7 157.1l-.7 .6 2.5 6.8"/>
<path d="M286.1 156.8l.7 .5 2.4 6.7M286.1 156.6l.1 .2M289.1 153.9l.7 .4M292.7 158a.64 .64 0 0 1 .8-.4 .64 .64 0 0 1 .4 .8l-.6 1.2-.7 .3a1.06 1.06 0 0 1 .1-1.9zM292.9 150.1l3.4 9.6M293.2 149.4l.9 .5M293.2 142.2l.8 .4M293.6 157.5a1.55 1.55 0 0 0-1.3 2.4M294.9 143.8l.7-.2a1.4 1.4 0 0 1-.5 2.1 .71 .71 0 0 1-.9-.3 .71 .71 0 0 1 .2-1zM295.7 143.4a1.55 1.55 0 0 0-1.4 2.4M300.3 144.3l-1.1 .6M301.2 142.4v2.5"/>
<path d="M302.8 145.8l-1.1 .6M309.7 158.9l1.1 .6M313.2 152.8l1.1 .6M14.9 165.1h237.8M14.9 170.4h237.8M14.9 175.7h237.8M271.1 177l1 .5M271.9 179.1l.6 .4M272.4 173.1l1.1 .6M275.9 160a2.28 2.28 0 0 0 4 0M278.8 176.7l1 .6M283.2 177.2l.3 .2"/>
<path d="M283.7 162.9l2.4 6.7M287.2 164.7l1 2.9M288.8 164.3l.7 2M289.5 179.3l22.7 63.8M292 178l23.8 67.2M293.4 177.1l19.6 55.2M297 167.9l1 .6M297 176.9l1 .6M298.4 165.4l1 .6M302.3 176.7l17.1 47.9M326.7 167.9l-1.1 .6M14.9 181h237.8"/>
<path d="M14.9 186.4h237.8M14.9 191.6h237.8M14.9 197h237.8M277.4 180.6l1.1 .6M278.2 182.8l1.1 .6M342.6 194.6l-.6 .7M342.7 198.9l1.1 .6M344.8 199.8l1.1 .6M347.4 197.3l-.6 .7M14.9 202.3h237.8M14.9 207.6h237.8M14.9 212.9h237.8"/>
<path d="M14.9 218.2h237.8M334.1 210.2l1.1 .6M334.2 207.9l1.1 .7M334.6 208.9l1 .6M334.7 206.7l1 .6M351.4 211.4v.1M352 201.3l-.6 .8M14.9 223.5h237.8M14.9 228.9h237.8M14.9 234.2h237.8M312.9 235.1l1.1 .6M315.1 228.6l1.1 .7"/>
<path d="M321.2 230.9l-.3-.1a2.18 2.18 0 0 0-1.5 2.2l.3 .5M324.4 239.9a1.75 1.75 0 0 0-1.5 2.6M340.4 223.9l.4 .3M341.2 227.4l1 .6M362 220.2l-.7 .6M315.4 242.1l1 .6M317 243.6l.4 1.3"/>
</g>
<g fill="#000">
<circle cx="267.6" cy="73.4" r=".18"/>
<circle cx="287.4" cy="62" r=".18"/>
<circle cx="313.2" cy="92.3" r=".18"/>
<circle cx="295.1" cy="143" r=".18"/>
<circle cx="279.4" cy="174.3" r=".18"/>
<circle cx="347.4" cy="200.3" r=".18"/>
<circle cx="347.4" cy="200.4" r=".18"/>
</g>
<g fill="none" stroke="#000" stroke-width=".71">
<path d="M10.1 9.9h400v277.1h-400zM70.1 6.5v3.4M140.1 6.5v3.4M207.2 5h5.8l-2.9 4.9zM210.1 0v9.9M280.1 6.5v3.4M350.1 6.5v3.4M6.7 74.2h3.4M410.1 74.2h3.5M.1 148.5h10M5.1 145.6l5 2.9-5 2.9zM410.1 148.5h10"/>
<path d="M410.1 148.5l5-2.9v5.8zM6.7 222.7h3.4M410.1 222.7h3.5M70.1 287v3.4M140.1 287v3.4M210.1 287v10M210.1 287l2.9 5h-5.8zM280.1 287v3.4M350.1 287v3.4"/>
</g>
<path d="M270.1 257h140v30h-140zM303.2 257v16M350.1 257v30M390.1 257v12M270.1 265h33.1M270.1 273h80M350.1 277h60M350.1 269h60M350.1 263h60M370.1 277v10M390.1 277v10" fill="none" stroke="#000" stroke-width=".51"/>
<text font-size="12.6" x="249.9" y="32.9">PED-AUT-06-ACELERADOR01</text>
<text font-size="9.4" x="287.3" y="44.7">PED-AUT-06-ACE02</text>
<text font-size="6.3" x="331.2" y="85.8">MUELLE GRANDE ID REF: 666</text>
<g font-size="4.7">
<text x="304.6" y="263.9">Plano de montaje</text>
<text x="304.6" y="269.3">PEDAL ACELERADOR</text>
</g>
<g font-size="4.2">
<text x="34" y="9.6">6</text>
<text x="104" y="9.6">5</text>
<text x="174" y="9.6">4</text>
<text x="244" y="9.6">3</text>
<text x="314" y="9.6">2</text>
<text x="384" y="9.6">1</text>
<text x="6.8" y="38.7">D</text>
<text x="410.6" y="38.7">D</text>
<text x="7" y="112.9">C</text>
<text x="410.8" y="112.9">C</text>
<text x="7" y="187.1">B</text>
<text x="410.8" y="187.1">B</text>
<text x="7" y="261.4">A</text>
<text x="410.8" y="261.4">A</text>
<text x="34" y="290.4">6</text>
<text x="104" y="290.4">5</text>
<text x="174" y="290.4">4</text>
<text x="244" y="290.4">3</text>
<text x="314" y="290.4">2</text>
<text x="384" y="290.4">1</text>
</g>
<g font-size="3.9">
<text x="15.9" y="52.1">ITEM</text>
<text x="25.9" y="52.1">QTY</text>
<text x="54.1" y="52.1">PART NUMBER</text>
<text x="158.5" y="52.1">DESCRIPTION</text>
<text x="241.1" y="52.1">ID REF</text>
<text x="19" y="57.4">1</text>
<text x="28.1" y="57.4">1</text>
<text x="34.2" y="57.5">Arandela de goma M8</text>
<text x="99.7" y="57.5">Arandela de goma M8</text>
<text x="243.2" y="57.4">782</text>
<text x="19" y="62.8">2</text>
<text x="28.1" y="62.8">2</text>
<text x="34.2" y="62.8">Cojinete IGUS Clase G GFM-0810-04</text>
<text x="99.7" y="62.8">Cojinete IGUS Clase G GFM-0810-04</text>
<text x="243.2" y="62.8">663</text>
<text x="19" y="68.1">3</text>
<text x="28.1" y="68.1">2</text>
<text x="34.2" y="68.2">Cojinete IGUS Clase G GFM-081014-06</text>
<text x="99.7" y="68.2">Cojinete IGUS De=10/Di=8/L=6.</text>
<text x="243.2" y="68.1">664</text>
<text x="19" y="73.4">4</text>
<text x="28.1" y="73.4">2</text>
<text x="34.2" y="73.4">DIN 125 - A 3,2</text>
<text x="99.7" y="73.4">Washer</text>
<text x="19" y="78.7">5</text>
<text x="19" y="84">6</text>
<text x="28.1" y="78.7">9</text>
<text x="34.2" y="78.7">DIN 125 - A 6,4</text>
<text x="99.7" y="78.8">Washer</text>
<text x="19" y="89.3">7</text>
<text x="28.1" y="84">3</text>
<text x="28.1" y="89.3">2</text>
<text x="34.2" y="84">DIN 125 - A 8,4</text>
<text x="34.2" y="89.3">DIN 471 - 8x0,8</text>
<text x="99.7" y="84.1">Washer</text>
<text x="99.7" y="89.4">Retaining rings for shaft</text>
<text x="19" y="94.7">8</text>
<text x="28.1" y="94.7">2</text>
<text x="34.2" y="94.7">DIN 9021 - 8,4</text>
<text x="99.7" y="94.7">Washer</text>
<text x="331.2" y="91">Ref: Muelle compresión 124 x 36 x 4</text>
<text x="331.2" y="95.5">Longitud libre: 124 mm</text>
<text x="19" y="99.9">9</text>
<text x="28.1" y="99.9">1</text>
<text x="34.2" y="99.9">DIN 912 - M3 x 10</text>
<text x="99.7" y="100">Cylinder Head Cap Screw</text>
<text x="331.2" y="100">Diámetro exterior: 36 mm</text>
<text x="18" y="105.2">10</text>
<text x="28.1" y="105.2">1</text>
<text x="34.2" y="105.2">DIN 912 - M3 x 12</text>
<text x="99.7" y="105.3">Cylinder Head Cap Screw</text>
<text x="331.2" y="104.5">Diámetro del hilo: 4 mm</text>
<text x="18" y="110.6">11</text>
<text x="28.1" y="110.6">1</text>
<text x="34.2" y="110.6">DIN 912 - M3 x 25</text>
<text x="99.7" y="110.7">Cylinder Head Cap Screw</text>
<text x="331.2" y="109">Formado por 8 espiras</text>
<text x="331.2" y="113.5">Cuerda de piano EN 10270-1</text>
<text x="18" y="115.9">12</text>
<text x="28.1" y="115.9">1</text>
<text x="34.2" y="115.9">DIN 912 - M3 x 6</text>
<text x="99.7" y="116">Cylinder Head Cap Screw</text>
<text x="331.2" y="118">Extremos rectificados.</text>
<text x="18" y="121.2">13</text>
<text x="28.1" y="121.2">2</text>
<text x="34.2" y="121.2">DIN 912 - M6 x 16</text>
<text x="99.7" y="121.3">Cylinder Head Cap Screw</text>
<text x="331.2" y="122.5">Muelle con acabado en cincado.</text>
<text x="18" y="126.5">14</text>
<text x="18" y="131.8">15</text>
<text x="28.1" y="126.5">3</text>
<text x="28.1" y="131.8">1</text>
<text x="34.2" y="126.5">DIN 933 - M6 x 30</text>
<text x="34.2" y="131.8">DIN 933 - M8 x 65</text>
<text x="99.7" y="126.6">Hex-Head Bolt</text>
<text x="99.7" y="131.9">Hex-Head Bolt</text>
<text x="331.2" y="131.5">El muelle se acomoda en una cuna, su diámetro</text>
<text x="18" y="137.2">16</text>
<text x="28.1" y="137.2">4</text>
<text x="34.2" y="137.2">DIN 934 - M6</text>
<text x="99.7" y="137.2">Hex Nut</text>
<text x="331.2" y="136">interno debe ser ligeramente mayor a 26 mm.</text>
<text x="18" y="142.5">17</text>
<text x="28.1" y="142.5">3</text>
<text x="34.2" y="142.5">DIN 934 - M8</text>
<text x="99.7" y="142.5">Hex Nut</text>
<text x="18" y="147.8">18</text>
<text x="28.1" y="147.8">3</text>
<text x="34.2" y="147.8">DIN 985 - M3</text>
<text x="99.7" y="147.8">Hex Nut</text>
<text x="18" y="153.1">19</text>
<text x="28.1" y="153.1">5</text>
<text x="34.2" y="153.1">DIN 985 - M6</text>
<text x="99.7" y="153.1">Hex Nut</text>
<text x="18" y="158.4">20</text>
<text x="28.1" y="158.4">2</text>
<text x="34.2" y="158.4">DIN 985 - M8</text>
<text x="99.7" y="158.4">Hex Nut</text>
<text x="18" y="163.7">21</text>
<text x="28.1" y="163.7">2</text>
<text x="34.2" y="163.7">IGUS GTM_0815_005</text>
<text x="99.7" y="163.8">Arandela de ajuste M8 e=0.5</text>
<text x="242.2" y="163.7">2559</text>
<text x="18" y="169">22</text>
<text x="28.1" y="169">1</text>
<text x="34.2" y="169">P-BTC-05-APOT01</text>
<text x="99.7" y="169.1">Brazo potenciometro pedales 6. Chapa 6 mm</text>
<text x="242.2" y="169">2551</text>
<text x="18" y="174.3">23</text>
<text x="18" y="179.6">24</text>
<text x="28.1" y="174.3">1</text>
<text x="28.1" y="179.6">1</text>
<text x="34.2" y="174.3">P-BTC-05-CSP01</text>
<text x="34.2" y="179.6">P-BTC-05-EMP01</text>
<text x="99.7" y="174.4">Chapa soporte potenciometro. e=2mm</text>
<text x="99.7" y="179.7">Manivela potenciometro pedales 6. e=2mm</text>
<text x="242.2" y="174.3">2550</text>
<text x="242.2" y="179.6">2552</text>
<text x="18" y="185">25</text>
<text x="28.1" y="185">1</text>
<text x="34.2" y="185">P-BTC-05-MANA01</text>
<text x="99.7" y="185">Chapa para extremo del pedal union potenciometro. e=2 mm</text>
<text x="242.2" y="185">2553</text>
<text x="18" y="190.3">26</text>
<text x="28.1" y="190.2">1</text>
<text x="34.2" y="190.3">P-BTC-V002-CAZOL001</text>
<text x="99.7" y="190.4">Cazoleta reposa muelle inferior</text>
<text x="243.2" y="190.3">893</text>
<text x="18" y="195.6">27</text>
<text x="28.1" y="195.6">1</text>
<text x="34.2" y="195.6">P-BTC-V002-EJE001</text>
<text x="99.7" y="195.7">Varilla roscada M8 calidad 8.8 longitud 238mm</text>
<text x="243.2" y="195.6">789</text>
<text x="18" y="200.9">28</text>
<text x="28.1" y="200.9">1</text>
<text x="34.2" y="200.9">P-BTC-V003-CAZOLA001</text>
<text x="99.7" y="201">Cazoleta reposa muelle superior</text>
<text x="243.2" y="200.9">894</text>
<text x="18" y="206.2">29</text>
<text x="28.1" y="206.2">1</text>
<text x="34.2" y="206.2">P-BTC-V004-MUELLEG001</text>
<text x="99.7" y="206.3">M. compresión 124.00x36.00x4.00 Zinc 8 espiras</text>
<text x="243.2" y="206.2">666</text>
<text x="18" y="211.5">30</text>
<text x="28.1" y="211.5">1</text>
<text x="34.2" y="211.5">P-EBTC-05-SPA003</text>
<text x="99.7" y="211.6">Conjunto soldado pad acelerador</text>
<text x="242.2" y="211.5">1213</text>
<text x="18" y="216.8">31</text>
<text x="28.1" y="216.8">1</text>
<text x="34.2" y="216.8">P-EBTC-V003-STP001</text>
<text x="99.7" y="216.9">Brazo de pedal</text>
<text x="243.2" y="216.8">890</text>
<text x="18" y="222.2">32</text>
<text x="18" y="227.5">33</text>
<text x="28.1" y="222.2">1</text>
<text x="28.1" y="227.5">1</text>
<text x="34.2" y="222.2">PED-AUT-06-EJEM01</text>
<text x="34.2" y="227.5">PED-AUT-06-ESP01</text>
<text x="99.7" y="222.2">Eje de la rotula de los pedales v6</text>
<text x="99.7" y="227.5">Soporte de los Pedales v6</text>
<text x="242.2" y="222.2">2558</text>
<text x="242.2" y="227.5">2556</text>
<text x="18" y="232.8">34</text>
<text x="28.1" y="232.8">1</text>
<text x="34.2" y="232.9">Potenciómetro Giratorio. FARNELL</text>
<text x="99.7" y="232.9">Potenciómetro Giratorio, Plástico Conductivo, Serie 357, 5 kohm, Lineal, 1, 1 W, Panel</text>
<text x="242.2" y="232.8">2694</text>
<text x="18" y="238.1">35</text>
<text x="28.1" y="238.1">1</text>
<text x="34.2" y="238.1">ZNT PHSA8</text>
<text x="99.7" y="238.2">Rotula M8x1.25</text>
<text x="243.2" y="238.1">672</text>
</g>
<text font-size="3.1" x="352.4" y="275.2">PED-AUT-06-ACELERADOR01-ENS01</text>
<g font-size="2.4">
<text x="271.2" y="259.7">SCALE:</text>
<text x="350.6" y="260.8">DRAWN: Carlos Ruiz Madrigal</text>
<text x="391.2" y="260.6">17/03/2016</text>
<text x="350.6" y="267.1">CHECKED: Antonio García</text>
<text x="391.2" y="266.7">21/03/2016</text>
<text x="350.6" y="271.4">DWG NO:</text>
<text x="351.6" y="279.3">REV</text>
<text x="372" y="279.4">SIZE</text>
<text x="391" y="279.6">SHEET</text>
<text x="358.1" y="284.1">01</text>
<text x="377.9" y="283.8">A3</text>
<text x="398.3" y="283.8">1 /5</text>
</g>
</svg>
